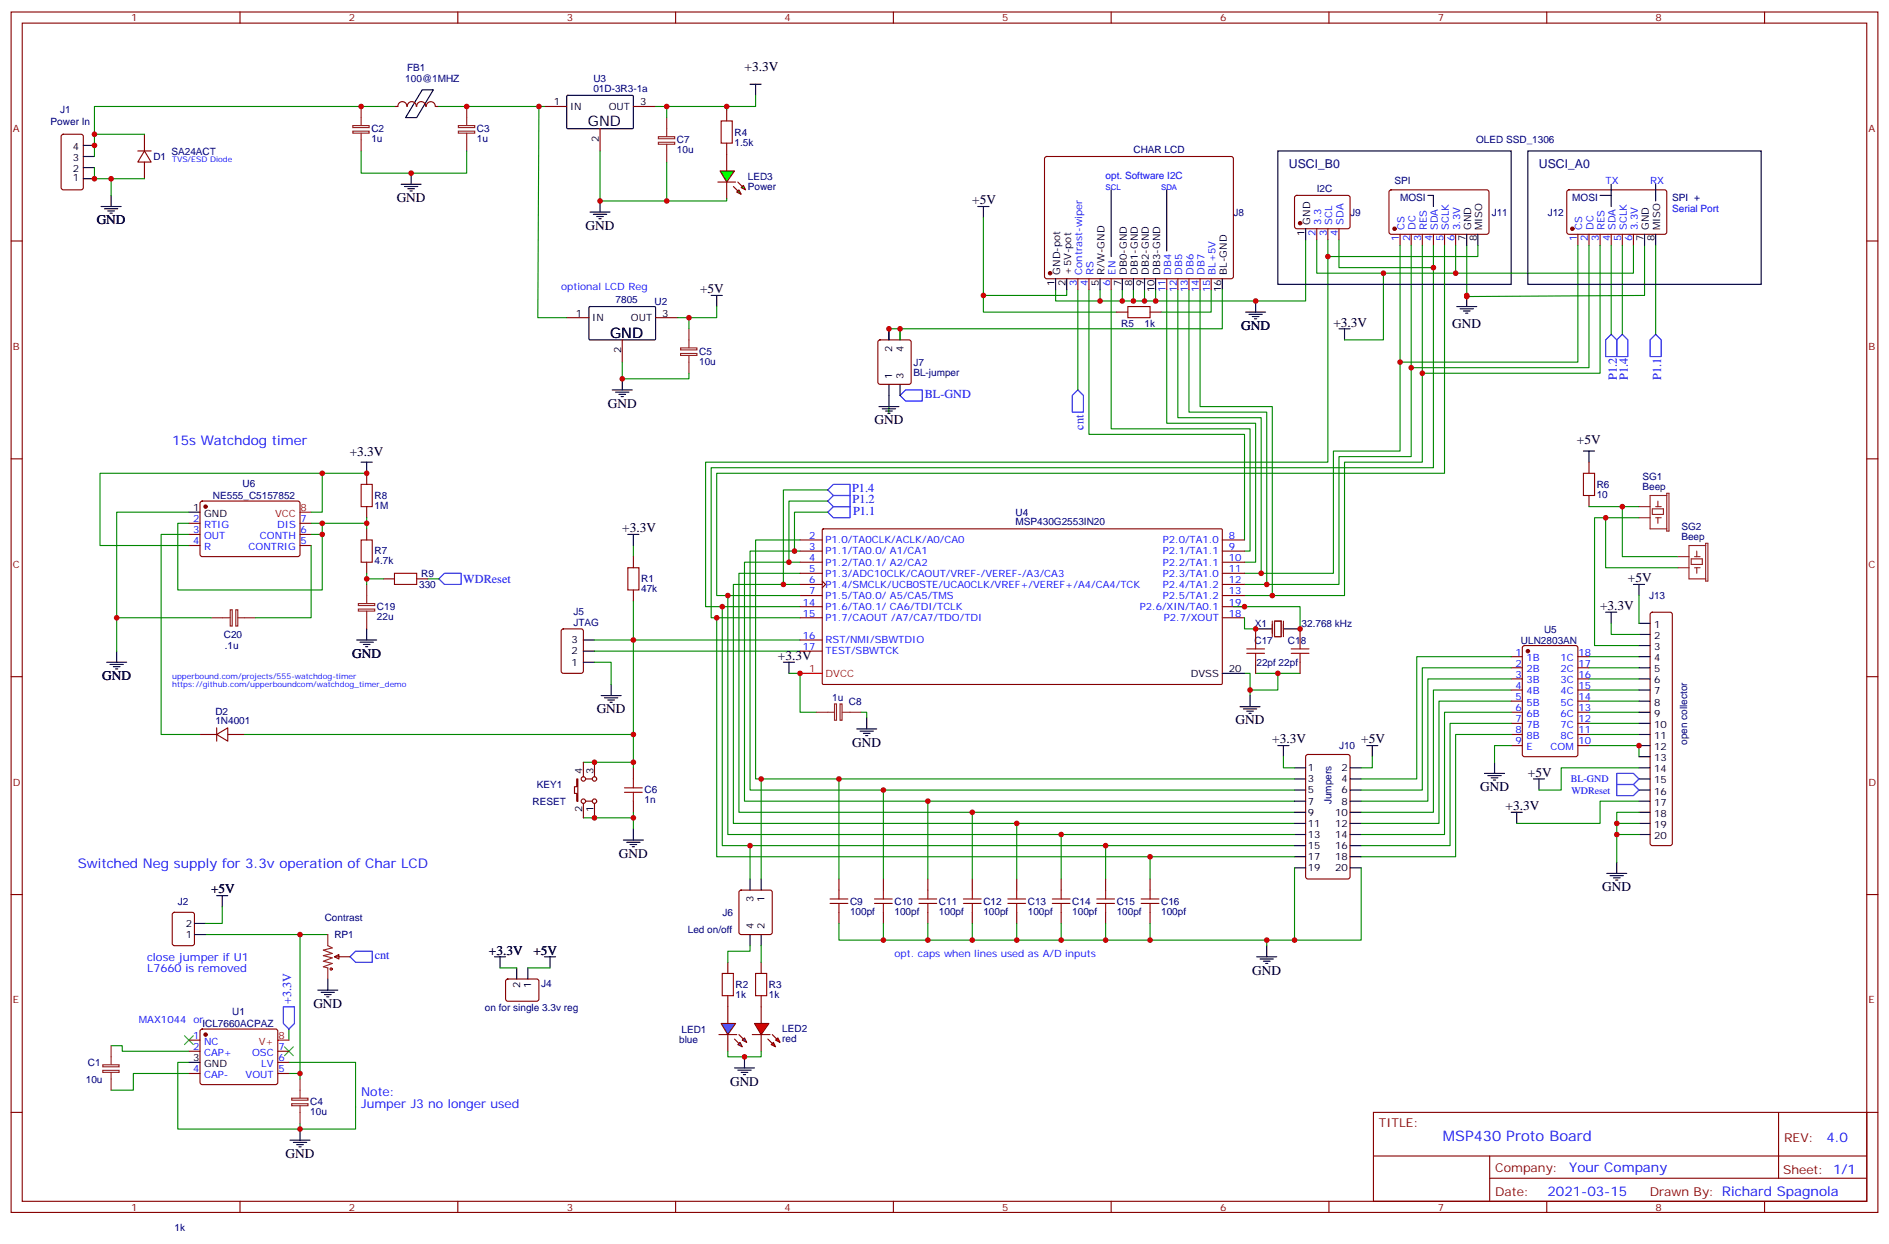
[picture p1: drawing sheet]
<svg xmlns="http://www.w3.org/2000/svg" width="600mm" height="395mm" viewBox="0 0 600 395" stroke-linecap="round" stroke-linejoin="round" font-family="sans-serif">
<g fill="none" stroke="#870000" stroke-width=".35">
<path d="M3.5 3.8h592.7v381h-592.7zM7.1 7.3h585.6v374h-585.6zM76.2 3.8v3.5M145.3 3.8v3.5M214.5 3.8v3.5M283.6 3.8v3.5M352.8 3.8v3.5M421.9 3.8v3.5M491.1 3.8v3.5M560.2 3.8v3.5M331.8 49.9l.5-.2h58.9l.4 .7-.1 37.6-.6 .5-58.9-.1-.4-.6v-37.4zM3.5 76.5h3.6"/>
<path d="M411.2 62.2l.5-.2 16.5 .1 .4 .6v9.5l-.7 .4-16.5-.1-.4-.6v-9.2zM418 72.6v3.5M421.6 72.6v3.5M425.1 72.6v3.5M441.2 60.5l.5-.2h30.6l.4 .7v12.9l-.7 .5-30.6-.1-.4-.6v-12.7zM444.5 74.4v3.5M448 74.4v3.5M451.6 74.4v3.5M455.1 74.4v3.5M458.6 74.4v3.5M462.1 74.4v3.5M592.7 76.5h3.5"/>
<path d="M342.2 88.5v3.5M345.7 88.5v3.5M352.8 88.5v3.5M370.4 88.5v3.5M373.9 88.5v3.5M377.5 88.5v3.5M381 88.5v3.5M384.5 88.5v3.5M3.5 145.6h3.6M504.5 146.7v3.5M504.5 157.3v3.5M592.7 145.6h3.5"/>
<path d="M201.1 176.7v3.5M254 171.4h7.1M254 174.9h7.1M254 178.4h7.1M261.1 168l.3-.1h126.5l.2 .3-.1 48.9-.3 .1h-126.5l-.1-.3zM388.1 171.4h7M388.1 174.9h7M388.1 178.4h7M178.4 199.8l.5-.2h5.6l.7 .4v13l-.5 .7h-5.8l-.7-.4v-13zM201.1 187.3v3.5M254 182h7.1M254 185.5h7.1"/>
<path d="M254 189h7.1M254 192.5h7.1M254 196.1h7.1M261.1 184.4l1 1.1-1 1M388.1 182h7M388.1 185.5h7M388.1 189h7M388.1 192.5h7M388.1 196.1h7M398.6 199.6v3.5M412.7 199.6v3.5M3.5 214.8h3.6"/>
<path d="M254 203.1h7.1M254 206.7h7.1M398.6 210.2v3.5M412.7 210.2v3.5M479.8 208.4h3.5M479.8 211.9h3.5M479.8 215.5h3.5M479.8 219h3.5M483.5 205.1l.5-.2h16.2l.7 .4v34.2l-.4 .6-16.5 .1-.6-.5-.1-34.1zM500.9 208.4h3.6M500.9 211.9h3.6M500.9 215.5h3.6"/>
<path d="M500.9 219h3.6M592.7 214.8h3.5M414.7 239.7l.5-.2h12.7l.7 .4v38.4l-.4 .6-13 .1-.6-.5-.1-38.3zM479.8 222.5h3.5M479.8 226.1h3.5M479.8 229.6h3.5M479.8 233.1h3.5M479.8 236.6h3.5M500.9 222.5h3.6M500.9 226.1h3.6M500.9 229.6h3.6M500.9 233.1h3.6"/>
<path d="M500.9 236.6h3.6M183.1 247.2h.3v7.1h-.3v-2.5h-.7v-2.1h.7zM185.2 241.9v4.6M185.2 255v4.6M185.9 247.2h2.1M185.9 254.3h2.1M188.7 241.9v4.6M188.7 255v4.6M201.1 243.7v3.5M201.1 254.3v3.5M3.5 283.9h3.6M234.8 282.7l.5-.2h9.2l.5 .2 .2 .5v12.7l-.3 .5-.4 .2h-9.2l-.5-.2-.2-.5v-12.7z"/>
<path d="M592.7 283.9h3.5M231.1 305.4v3.6M231.1 316v8.8M241.7 305.4v3.6M241.7 316v3.5M231.1 328.4v5.3M3.5 353.1h3.6M436 353.1h156.7v28.2h-156.7zM564.7 353.1v20.9M592.7 353.1h3.5M436.1 366.9h156.4M472.9 374h119.6"/>
<path d="M472.9 366.9v14.1M76.2 381.3v3.5M145.3 381.3v3.5M214.5 381.3v3.5M283.6 381.3v3.5M352.8 381.3v3.5M421.9 381.3v3.5M491.1 381.3v3.5M560.2 381.3v3.5"/>
<circle cx="185.2" cy="254.3" r=".71"/>
<circle cx="185.2" cy="247.2" r=".71"/>
<circle cx="188.7" cy="254.3" r=".71"/>
<circle cx="188.7" cy="247.2" r=".71"/>
</g>
<g fill="none" stroke="#a10000" stroke-width=".35">
<path d="M502.7 150.2h3.5v7.1h-3.5zM199.3 180.2h3.5v7.1h-3.5zM395.8 206h5.7M395.8 207.4h5.7M398.6 203.1v2.9M398.6 207.4v2.8M409.9 206h5.7M409.9 207.4h5.7M412.7 203.1v2.9M412.7 207.4v2.8M198.3 251.5h5.6M198.3 250h5.6"/>
<path d="M201.1 247.2v2.8M201.1 251.5v2.8M229.3 309h3.5v7h-3.5zM239.9 309h3.5v7h-3.5z"/>
</g>
<g fill="none" stroke="#008700" stroke-width=".35">
<path d="M414.5 76.1v19.4h-79.4v-3.5M418 76.1v10.6h44.1v-8.8M421.6 76.1v70.6h-197.6v45.8h5.3M425.1 76.1v8.8h30M444.5 77.9v65.3h-21.2v38.8h-28.2M448 77.9v67h-22.9v40.6h-30M451.6 77.9v68.8h-24.7v42.3h-31.8M455.1 77.9v70.5h-229.3v47.7h28.2M465.7 77.9v16.2l56.4-.3v-15.9M338.7 92v1.8h-26.5v5.3h42.3M345.7 92v45.9h49.4v33.5M349.2 92v3.5"/>
<path d="M352.8 92v44.1h44.1v38.8h-1.8M356.3 92v3.5M359.8 92v3.5M363.4 92v3.5M366.9 92v3.5M370.4 92v42.3h28.2v44.1h-3.5M373.9 92v40.6h26.5v49.4M377.5 92v38.8h24.7v54.7M381 92v37h22.9v60M439.2 86.7v21.2h-12.3M201.1 173.1v3.6M254 178.4h-17.6v75.9h174.6"/>
<path d="M254 171.4h-14.1v75.8h171.1M254 174.9h-15.9v75.9h172.9M227.5 196.1v75.8h183.5M231.1 189v75.9h179.9M254 192.5h-24.7v75.9h181.7M254 185.5h-21.2v75.8h178.2M254 182h-19.4v75.8h176.4M391.6 192.5h21.1v7.1M395.1 196.1v3.5h3.5M188.7 206.7h65.3M250.5 213.7h3.5v12.4h5.3M254 203.1h-52.9v38.8"/>
<path d="M395.1 213.7h1.8v7.1M398.6 213.7h14.1M405.7 213.7v5.3h-8.8M479.8 208.4h-30v38.8h-17.6M479.8 211.9h-28.2v38.9h-19.4M479.8 215.5h-26.5v38.8h-21.1M479.8 219h-24.7v38.8h-22.9M273.4 226.1h1.8v1.7M479.8 222.5h-23v38.8h-24.6M479.8 226.1h-21.2v38.8h-26.4M479.8 229.6h-19.4v38.8h-28.2M479.8 233.1h-17.7v38.8h-29.9"/>
<path d="M479.8 236.6h-5.3v5.3M185.2 241.9h15.9v1.8M185.2 259.6h15.9v3.5M241.7 247.2v31.8M407.5 240.2v3.5h3.5M238.1 268.4v10.6M238.1 300.1v1.8h-7v3.5M241.7 300.1v5.3"/>
</g>
<g fill="none" stroke="#000" stroke-width=".35">
<path d="M310.4 65.5h3.6M312.2 65.5v3.6M414.5 72.6v3.5M465.7 74.4v3.5M469.2 74.4v3.5M335.1 88.5v3.5M338.7 88.5v3.5M349.2 88.5v3.5M356.3 88.5v3.5M359.8 88.5v3.5M363.4 88.5v3.5M366.9 88.5v3.5"/>
<path d="M388.1 88.5v3.5M395.5 99.1h6.3M396.5 99.8h4.3M398.6 95.5v3.6M462.5 97.3h6.3M463.5 98h4.3M464.6 98.7h2.1M465.3 99.4h.7M465.7 93.8v3.5M397.6 100.5h2.1M398.3 101.2h.7M425.1 104.4h3.5"/>
<path d="M426.9 104.4v3.5M199.3 169.6h3.5M201.1 169.6v3.5M398.6 199.6h5.3M407.5 199.6h5.2M185.2 203.1h3.5M185.2 210.2h3.5M185.2 206.7h3.5M248.7 210.2h3.5M250.5 210.2v3.5M388.1 213.7h7M272 231.4h6.3"/>
<path d="M273 232.1h4.3M274.1 232.8h2.1M274.8 233.5h.7M275.2 227.8v3.6M393.7 224.3h6.3M394.8 225h4.2M395.8 225.7h2.1M396.5 226.4h.7M396.9 220.8v3.5M405.7 236.6h3.5M407.5 236.6v3.6M433.9 236.6h3.5"/>
<path d="M435.7 236.6v3.6M411 243.7h3.5M411 247.2h3.5M411 250.8h3.5M411 254.3h3.5M411 257.8h3.5M428.6 243.7h3.6M428.6 247.2h3.6M428.6 250.8h3.6M428.6 254.3h3.6M428.6 257.8h3.6M471.3 245.5h6.4"/>
<path d="M472.4 246.2h4.2M473.4 246.9h2.1M474.1 247.6h.7M474.5 241.9v3.6M197.9 266.6h6.4M199 267.3h4.2M200 268h2.1M200.7 268.7h.7M201.1 263.1v3.5M238.1 279v3.5M241.7 279v3.5M411 261.3h3.5"/>
<path d="M411 264.9h3.5M411 268.4h3.5M411 271.9h3.5M411 275.4h3.5M428.6 261.3h3.6M428.6 264.9h3.6M428.6 268.4h3.6M428.6 271.9h3.6M428.6 275.4h3.6M510.1 277.2h6.4M511.2 277.9h4.2M512.2 278.6h2.1"/>
<path d="M512.9 279.3h.7M513.3 273.7v3.5M238.1 296.6v3.5M241.7 296.6v3.5M399 303.7h6.3M400 304.4h4.3M401.1 305.1h2.1M401.8 305.8h.7M402.2 300.1v3.6"/>
</g>
<g fill="#870000" stroke="#870000" stroke-width=".35">
<circle cx="333.4" cy="86.7" r=".53"/>
<circle cx="442.7" cy="72.6" r=".53"/>
<circle cx="485.1" cy="206.7" r=".53"/>
<circle cx="412.7" cy="70.8" r=".53"/>
</g>
<path d="M254 213.7h7.1" fill="none" stroke="#f00" stroke-width=".35"/>
<path d="M403.9 197.1v5M404.6 197.1h2.2v5h-2.2zM407.5 197.1v5" fill="none" stroke="#871200" stroke-width=".35"/>
<g fill="#09f" stroke="#870000" stroke-width=".35">
<path d="M234.2 331.5l.7-.7 .8 1.4z"/>
<path d="M235.7 330.1l.7-.7 .7 1.4z"/>
</g>
<g fill="#870000" stroke="#870000" stroke-width=".35">
<path d="M233.2 329.8l1.4 1.4z"/>
<path d="M234.6 328.4l1.4 1.4z"/>
</g>
<path d="M228.2 328.4h5.7z" fill="#f00" stroke="#870000" stroke-width=".35"/>
<path d="M229 324.8h4.5l-2.4 3.6z" fill="#09f" stroke="#870000" stroke-width=".35"/>
<g fill="#f00" stroke="#870000" stroke-width=".35">
<path d="M239.5 324.8h4.6l-2.4 3.6z"/>
<path d="M238.8 328.4h5.7z"/>
</g>
<g fill="#870000" stroke="#870000" stroke-width=".35">
<path d="M245.2 328.4l1.4 1.4z"/>
<path d="M243.8 329.8l1.4 1.4z"/>
</g>
<g fill="#f00" stroke="#870000" stroke-width=".35">
<path d="M246.2 330.1l.7-.7 .7 1.4z"/>
<path d="M244.8 331.5l.7-.7 .7 1.4z"/>
</g>
<g fill="none" stroke="#870000" stroke-width=".35">
<path d="M125.2 33.8h1.1M126.3 33.8a1.41 1.41 0 0 1 1.4-1.5 1.41 1.41 0 0 1 1.4 1.5M129.3 33.8a1.41 1.41 0 0 1 1.4-1.5 1.41 1.41 0 0 1 1.4 1.5M132.3 33.8a1.41 1.41 0 0 1 1.4-1.5 1.41 1.41 0 0 1 1.4 1.5M135.4 33.8a1.41 1.41 0 0 1 1.4-1.5 1.41 1.41 0 0 1 1.4 1.5M138.3 33.8h1M19.6 42.8l.5-.2h5.7l.6 .4 .1 16.5-.5 .7-5.9 .1-.6-.5-.1-16.5zM43.7 47.9h4.3M45.9 47.9l2.1 3.5h-4.3zM45.9 42.6v5.3M45.9 51.4v5.3M230.7 49v5.3"/>
<path d="M230.7 57.8v5.3M497.7 60.5l.4-.2h30.6l.5 .7-.1 12.9-.6 .5-30.7-.1-.4-.6v-12.7zM500.9 74.4v3.5M504.5 74.4v3.5M508 74.4v3.5M511.5 74.4v3.5M515.1 74.4v3.5M518.6 74.4v3.5M354.5 99.1h3.6M365.1 99.1h3.6M278.9 108.1l.5-.2h9.2l.5 .2 .2 .5v12.7l-.3 .5-.4 .2h-9.2l-.5-.2-.2-.5v-12.7zM524.1 194.5l.5-.2h5.6l.5 .2 .2 .5v72.7l-.2 .5-.5 .2h-5.6l-.5-.2-.2-.5v-72.7z"/>
<path d="M266.3 279v3.5M280.5 279v3.5M294.6 279v3.5M308.7 279v3.5M322.8 279v3.5M336.9 279v3.5M351 279v3.5M365.1 279v3.5M54.9 289.8l.5-.2h5.6l.7 .4v9.4l-.4 .7h-5.9l-.7-.4v-9.4zM266.3 289.6v3.5M280.5 289.6v3.5M294.6 289.6v3.5"/>
<path d="M308.7 289.6v3.5M322.8 289.6v3.5M336.9 289.6v3.5M351 289.6v3.5M365.1 289.6v3.5M106.2 303.7l1.4-.7v1.4zM106.2 303.7h4.9M160.7 310.9l.5-.2 9.5 .1 .4 .6-.1 6-.6 .4-9.5-.1-.4-.6v-5.7zM241.7 319.5v5.3M60 330.1h3.5M60 333.7h3.5M63.7 326.8l.5-.2h23.3l.5 .2 .2 .5-.1 16.5-.6 .4h-23.6l-.4-.7v-16.2z"/>
<path d="M88.2 333.7h3.5M88.2 337.2h3.5M241.7 328.4v5.3M60 340.7h3.5M88.2 340.7h3.5"/>
</g>
<g fill="none" stroke="#000" stroke-width=".35">
<path d="M134.1 28.5h3.5l-5.3 8.8h-3.5zM238.1 26.7h3.6M239.9 26.7v3.6M26.5 56.7h3.5M26.5 53.2h3.5M26.5 49.7h3.5M26.5 46.1h3.5M127.4 58.5h6.3M128.4 59.2h4.2M129.5 59.9h2.1M130.5 55v3.5M405.7 47.9h74.1v42.3h-74.1z"/>
<path d="M485.1 47.9h74.1v42.3h-74.1zM511.5 58.5v3.5M525.6 58.5v5.3M32.1 65.5h6.4M33.2 66.3h4.2M34.2 67h2.1M34.9 67.7h.7M35.3 62v3.5M130.2 60.6h.7M187.3 67.3h6.4M188.4 68h4.2M189.4 68.7h2.2"/>
<path d="M190.1 69.4h.8M190.5 63.8v3.5M352.8 60.3v21.1M370.4 60.3v19.4M453.3 62h1.8v3.5M508 62h3.5v3.5M522.1 74.4v3.5M525.6 74.4v3.5M225.8 93.8h3.5M227.5 93.8v3.5M282.2 104.4v3.5M285.8 104.4v3.5"/>
<path d="M279 129h6.4M280.1 129.8h4.2M281.2 130.5h2.1M281.9 131.2h.7M282.2 122v7M285.8 122v3.5M502.7 143.2h3.5M504.5 143.2v3.5M509.8 194.3h3.5M511.5 194.3v3.5M518.6 185.5h3.5M520.3 185.5v3.5"/>
<path d="M520.3 197.8h3.6M194 217.2v3.6M520.3 201.4h3.6M520.3 204.9h3.6M520.3 208.4h3.6M520.3 211.9h3.6M520.3 215.5h3.6M520.3 219h3.6M190.9 220.8h6.3M191.9 221.5h4.2M193 222.2h2.1M193.7 222.9h.7"/>
<path d="M520.3 222.5h3.6M520.3 226.1h3.6M520.3 229.6h3.6M520.3 233.1h3.6M520.3 236.6h3.6M479.8 257.8h3.5M481.5 257.8v3.5M486.8 247.2h3.6M488.6 247.2v3.6M520.3 240.2h3.6M520.3 243.7h3.6M520.3 247.2h3.6"/>
<path d="M520.3 250.8h3.6M520.3 254.3h3.6M520.3 257.8h3.6M520.3 261.3h3.6M520.3 264.9h3.6M61.7 296.6h3.6M61.7 293.1h3.6M68.8 284.3h3.5M70.6 284.3v3.5M100.9 314.3h6.3M102 315h4.2M103 315.7h2.1"/>
<path d="M103.7 316.4h.7M104.1 310.7v3.6M157 303.7h3.5M158.7 303.7v3.5M164 307.2v3.5M167.6 307.2v3.5M172.9 303.7h3.5M174.6 303.7v3.5M60 337.2h3.5M233.2 338.9h6.3M234.2 339.7h4.3M236.4 335.4v3.5"/>
<path d="M95.2 358.4v3.5M235.3 340.4h2.1M236 341.1h.7M92.1 361.9h6.3M93.1 362.6h4.3M94.2 363.3h2.1M94.9 364h.7"/>
</g>
<g fill="none" stroke="#008700" stroke-width=".35">
<path d="M312.2 69.1v24.7M458.6 77.9v72.3h-231.1v38.8h26.5M469.2 77.9v3.5h-47.6M500.9 77.9v37h-56.4M504.5 77.9v38.8h-56.5M508 77.9v40.6h-56.4M511.5 77.9v28.2M515.1 77.9v28.2M518.6 77.9v8.8h-56.5M525.6 77.9v28.2M342.2 92v31.8M384.5 92v7.1h-15.8"/>
<path d="M388.1 92v12.4h-105.9v3.5M465.7 93.8v.3M285.8 104.4v3.5M282.2 129v1.8M262.8 159h-12.3v19.4M262.8 155.5h-14.1v30M262.8 162.6h-10.6v12.3M504.5 160.8h15.8M509.8 164.3v15.9h22.9M515.1 160.8v15.9h17.6M520.3 164.3h-14.1v40.6h14.1M201.1 190.8v12.3h-12.4"/>
<path d="M511.5 197.8v3.6h8.8M520.3 189v8.8M188.7 210.2h5.3v7M504.5 208.4h15.8M504.5 211.9h15.8M504.5 215.5h15.8M504.5 219h15.8M504.5 236.6h15.8v3.6M504.5 222.5h15.8M504.5 226.1h15.8M504.5 229.6h15.8M504.5 233.1h15.8"/>
<path d="M201.1 257.8v1.8M266.3 247.2v31.8M280.5 250.8v28.2M294.6 254.3v24.7M308.7 257.8v21.2M435.7 240.2v3.5h-3.5M520.3 243.7h-24.6v7.1h-7.1M520.3 254.3h-12.3v7h-26.5M520.3 257.8h-7v15.9M322.8 261.3v17.7M336.9 264.9v14.1M351 268.4v10.6"/>
<path d="M365.1 271.9v7.1M411 275.4v23M432.2 275.4v23h-30M513.3 261.3h7M513.3 264.9h7M65.3 296.6h29.9M70.6 287.8v5.3h-5.3M104.1 296.6h-8.9v44.1M266.3 293.1v5.3h135.9v1.7M280.5 293.1v5.3M294.6 293.1v5.3M308.7 293.1v5.3"/>
<path d="M322.8 293.1v5.3M336.9 293.1v5.3M351 293.1v5.3M365.1 293.1v5.3M158.7 307.2h5.3M167.6 307.2h7M35.3 331.9h3.5v1.8h21.2M60 337.2h-3.6v21.2h56.5v-21.2h-21.2M91.7 326.6v3.5M231.1 333.7v1.7h10.6v-1.7M60 340.7h-17.7v5.3h-7M91.7 340.7h3.5v1.8"/>
<path d="M95.2 356.6v1.8"/>
</g>
<g fill="#870000" stroke="#870000" stroke-width=".35">
<circle cx="499.2" cy="72.6" r=".53"/>
<circle cx="65.3" cy="328.4" r=".53"/>
</g>
<path d="M511.5 106.1l1.8 1.8v5.3h-3.5v-5.3zM515.1 106.1l1.7 1.8v5.3h-3.5v-5.3zM525.6 106.1l1.8 1.8v5.3h-3.5v-5.3zM285.8 125.5l1.7-1.7h5.3v3.5h-5.3zM342.2 123.8l1.8 1.7v5.3h-3.6v-5.3zM262.8 159l1.8-1.7h5.3v3.5h-5.3zM262.8 155.5l1.8-1.8h5.3v3.6h-5.3zM262.8 162.6l1.8-1.8h5.3v3.5h-5.3zM513.3 245.5h5.3l1.7 1.7-1.7 1.8h-5.3zM90 319.5h3.5v5.3l-1.8 1.8-1.7-1.8zM111.1 303.7l1.8-1.8h5.3v3.5h-5.3z" fill="none" stroke="#00f" stroke-width=".35"/>
<g fill="none" stroke="#8c2424" stroke-width=".35">
<path d="M112 39.9h5.2v.6h-5.2zM114.7 33.8v6M145.5 39.9h5.2v.6h-5.2zM148.2 33.8v6M211.7 37.3v6M112 41.6h5.2v.7h-5.2zM114.7 42.3v5.6M145.5 41.6h5.2v.7h-5.2zM148.2 42.3v5.6M209 43.4h5.2v.6h-5.2zM209 45.2h5.2v.6h-5.2zM211.7 45.8v5.6"/>
<path d="M216.1 110.4h5.2v.7h-5.2zM216.1 112.2h5.2v.6h-5.2zM218.7 104.4v5.9M218.7 112.8v5.7M526.3 159v1.8M529.2 157.3h-5.3v10.6h5.3M529.2 156.6h.7v12h-.7zM520.3 160.8h3.6M520.3 164.3h3.6M524.6 161.5h3.5v1.8h-3.5zM525.6 160.8h1.8M525.6 164.3h1.8"/>
<path d="M526.3 164.3v1.8M532.7 176.7h3.5M536.9 177.4h3.6v1.7h-3.6zM538 176.7h1.8M538.7 174.9v1.8M541.5 173.1h-5.3v10.6h5.3M541.5 172.4h.7v12h-.7zM532.7 180.2h3.5M538 180.2h1.8M538.7 180.2v1.8M259.3 226.1h5.6M264.9 223.4h.7v5.2h-.7z"/>
<path d="M266.7 223.4h.6v5.2h-.6zM267.4 226.1h6M104.1 296.6v3.5l1.4 .7-2.8 .8 2.8 1-2.8 .7 2.8 .7-2.8 1.1 2.8 .7-2.8 1 1.4 .4v3.5M32.6 338h5.2v.6h-5.2zM32.6 339.7h5.2v.7h-5.2zM35.3 331.9v6M35.3 340.4v5.6M92.6 348.5h5.2v.7h-5.2zM92.6 350.3h5.2v.6h-5.2zM95.2 342.5v6M95.2 350.9v5.7"/>
</g>
<path d="M58.6 328.7l2.8 2.8M61.4 328.7l-2.8 2.8M90.3 332.2l2.8 2.9M93.1 332.2l-2.8 2.9" fill="none" stroke="#3c3" stroke-width=".35"/>
<path d="M88.2 330.1h3.5" fill="none" stroke="#f00" stroke-width=".35"/>
<g fill="none" stroke="#a10000" stroke-width=".35">
<path d="M358.1 97.3h7v3.5h-7zM263.5 286.7h5.7M263.5 285.3h5.7M266.3 282.5v2.8M266.3 286.7v2.9M277.6 286.7h5.7M277.6 285.3h5.7M280.5 282.5v2.8M280.5 286.7v2.9M291.7 286.7h5.7M291.7 285.3h5.7M294.6 282.5v2.8"/>
<path d="M294.6 286.7v2.9M305.9 286.7h5.6M305.9 285.3h5.6M308.7 282.5v2.8M308.7 286.7v2.9M320 286.7h5.6M320 285.3h5.6M322.8 282.5v2.8M322.8 286.7v2.9M334.1 286.7h5.6M334.1 285.3h5.6M336.9 282.5v2.8"/>
<path d="M336.9 286.7v2.9M348.2 286.7h5.6M348.2 285.3h5.6M351 282.5v2.8M351 286.7v2.9M362.3 286.7h5.6M362.3 285.3h5.6M365.1 282.5v2.8M365.1 286.7v2.9"/>
<circle cx="105.1" cy="307.6" r=".35"/>
</g>
<g fill="#0f0" stroke="#870000" stroke-width=".35">
<path d="M233.9 61l.7-.7 .7 1.4z"/>
<path d="M235.3 59.5l.7-.7 .7 1.5z"/>
</g>
<g fill="#870000" stroke="#870000" stroke-width=".35">
<path d="M232.8 59.2l1.4 1.4z"/>
<path d="M234.2 57.8l1.5 1.4z"/>
</g>
<path d="M227.9 57.8h5.6z" fill="#f00" stroke="#870000" stroke-width=".35"/>
<path d="M228.6 54.3h4.6l-2.5 3.5z" fill="#0f0" stroke="#870000" stroke-width=".35"/>
<path d="M229 38.4h3.5v7h-3.5zM114.7 153.7h3.5v7.1h-3.5zM114.7 171.4h3.5v7h-3.5zM125.2 182h7.1v3.5h-7.1z" fill="none" stroke="#a10000" stroke-width=".35"/>
<g fill="none" stroke="#870000" stroke-width=".35">
<path d="M172.9 33.8h7M201.1 33.8h7M230.7 34.9v3.5M190.5 40.9v7M230.7 45.4v3.6M179.9 100.8h7.1M197.6 107.9v7M208.1 100.8h7.1M63.7 159.2l.5-.2 30.6 .1 .4 .6v16.5l-.7 .5-30.6-.1-.4-.6v-16.3zM116.4 150.2v3.5M60 166.1h3.5M60 169.6h3.5"/>
<path d="M60 173.1h3.5M95.2 166.1h3.6M95.2 169.6h3.6M95.2 173.1h3.6M116.4 160.8v3.5M116.4 167.9v3.5M116.4 178.4v3.6M121.7 183.7h3.5M132.3 183.7h3.5M63.5 233.1h5.3M68.8 233.1l3.5-2.1v4.2zM68.8 231v4.2"/>
<path d="M72.3 233.1h5.3"/>
</g>
<g fill="none" stroke="#000" stroke-width=".35">
<path d="M180 30.4l.3-.1h20.6l.2 .3-.1 10.1-.3 .2-20.6-.1-.2-.3zM187 97.5l.3-.2h20.7l.1 .3v10.1l-.3 .2-20.7-.1-.1-.3zM194.4 123.8h6.3M195.4 124.5h4.3M196.5 125.2h2.1M197.2 125.9h.7M197.6 120.2v3.6M114.7 146.7h3.5M116.4 146.7v3.5M60 162.6h3.5M116.4 199.6v3.5M33.9 210.2h6.3"/>
<path d="M34.9 210.9h4.3M36 211.6h2.1M36.7 212.3h.7M37 206.7v3.5M113.2 203.1h6.4M114.3 203.8h4.2M115.4 204.5h2.1M116.1 205.2h.7"/>
</g>
<g fill="none" stroke="#008700" stroke-width=".35">
<path d="M125.2 33.8h-95.2v8.8M139.3 33.8h33.6M171.1 33.8l-.4 67h9.2M208.1 33.8h3.6v3.5M211.7 33.8h19v1.1M239.9 30.3v3.5h-9.2M30 53.2v3.5h15.9M35.3 56.7v5.3M45.9 42.6h-15.9v7.1M114.7 47.9v7.1h33.5v-7.1M190.5 47.9v15.9h40.2v-.7M211.7 51.4v12.4"/>
<path d="M227.5 97.3v3.5h-8.8M197.6 114.9v5.3h21.1v-1.7M215.2 100.8h3.5v3.6M102.3 150.2h-70.6v22.9h28.3M116.4 150.2h-14.1v12.4h-3.5M60 166.1h-3.6v21.2h45.9v-17.7h-3.5M60 169.6h-8.8v63.5h12.3M60 162.6h-23v44.1M98.8 173.1v23h-17.7M98.8 166.1h17.6M102.3 166.1v3.5M116.4 164.3v3.6"/>
<path d="M37 196.1h30M116.4 182v3.5M116.4 183.7h5.3M135.8 183.7h3.5M77.6 233.1h123.5"/>
</g>
<path d="M95.2 162.6h3.6" fill="none" stroke="#f00" stroke-width=".35"/>
<circle cx="65.3" cy="160.8" r=".53" fill="#870000" stroke="#870000" stroke-width=".35"/>
<path d="M67 196.1h6M73.1 193.5h.6v5.2h-.6zM74.9 193.5h.6v5.2h-.6zM75.5 196.1h5.6M113.8 191.6h5.2v.6h-5.2zM113.8 193.3h5.2v.7h-5.2zM116.4 185.5v6M116.4 194v5.6" fill="none" stroke="#8c2424" stroke-width=".35"/>
<path d="M139.3 183.7l1.8-1.7h5.3v3.5h-5.3zM513.3 249h5.3l1.7 1.8-1.7 1.7h-5.3z" fill="none" stroke="#00f" stroke-width=".35"/>
<g fill="#c00">
<circle cx="188.7" cy="241.9" r=".88"/>
<circle cx="188.7" cy="259.6" r=".88"/>
<circle cx="405.7" cy="213.7" r=".88"/>
<circle cx="398.6" cy="199.6" r=".88"/>
<circle cx="412.8" cy="199.6" r=".88"/>
<circle cx="396.9" cy="219" r=".88"/>
<circle cx="241.7" cy="247.2" r=".88"/>
<circle cx="238.1" cy="268.4" r=".88"/>
<circle cx="398.6" cy="95.5" r=".88"/>
<circle cx="349.3" cy="95.5" r=".88"/>
<circle cx="356.3" cy="95.5" r=".88"/>
<circle cx="359.8" cy="95.5" r=".88"/>
<circle cx="363.4" cy="95.5" r=".88"/>
<circle cx="366.9" cy="95.5" r=".88"/>
<circle cx="227.5" cy="196.1" r=".88"/>
<circle cx="231.1" cy="189" r=".88"/>
<circle cx="403.9" cy="189" r=".88"/>
<circle cx="400.4" cy="182" r=".88"/>
<circle cx="402.2" cy="185.5" r=".88"/>
<circle cx="229.3" cy="192.5" r=".88"/>
<circle cx="455.1" cy="84.9" r=".88"/>
<circle cx="421.6" cy="81.4" r=".88"/>
<circle cx="462.1" cy="86.7" r=".88"/>
<circle cx="444.5" cy="114.9" r=".88"/>
<circle cx="448" cy="116.7" r=".88"/>
<circle cx="451.6" cy="118.5" r=".88"/>
<circle cx="252.2" cy="174.9" r=".88"/>
<circle cx="250.5" cy="178.4" r=".88"/>
<circle cx="248.7" cy="185.5" r=".88"/>
<circle cx="439.2" cy="86.7" r=".88"/>
<circle cx="465.7" cy="93.8" r=".88"/>
<circle cx="509.8" cy="164.3" r=".88"/>
<circle cx="515.1" cy="160.8" r=".88"/>
<circle cx="95.3" cy="358.4" r=".88"/>
<circle cx="95.3" cy="296.6" r=".88"/>
<circle cx="95.3" cy="340.7" r=".88"/>
<circle cx="465.7" cy="94.1" r=".88"/>
<circle cx="312.2" cy="93.8" r=".88"/>
<circle cx="201.1" cy="241.9" r=".88"/>
<circle cx="201.1" cy="203.1" r=".88"/>
<circle cx="201.1" cy="259.6" r=".88"/>
<circle cx="236.4" cy="335.4" r=".88"/>
<circle cx="402.2" cy="298.4" r=".88"/>
<circle cx="411" cy="298.4" r=".88"/>
<circle cx="365.1" cy="298.4" r=".88"/>
<circle cx="351" cy="298.4" r=".88"/>
<circle cx="336.9" cy="298.4" r=".88"/>
<circle cx="322.8" cy="298.4" r=".88"/>
<circle cx="308.7" cy="298.4" r=".88"/>
<circle cx="294.6" cy="298.4" r=".88"/>
<circle cx="280.5" cy="298.4" r=".88"/>
<circle cx="266.3" cy="247.2" r=".88"/>
<circle cx="280.5" cy="250.8" r=".88"/>
<circle cx="294.6" cy="254.3" r=".88"/>
<circle cx="308.7" cy="257.8" r=".88"/>
<circle cx="322.8" cy="261.3" r=".88"/>
<circle cx="336.9" cy="264.9" r=".88"/>
<circle cx="351" cy="268.4" r=".88"/>
<circle cx="365.1" cy="271.9" r=".88"/>
<circle cx="285.8" cy="104.4" r=".88"/>
<circle cx="520.3" cy="236.6" r=".88"/>
<circle cx="513.3" cy="261.3" r=".88"/>
<circle cx="513.3" cy="264.9" r=".88"/>
<circle cx="395.1" cy="192.5" r=".88"/>
<circle cx="254" cy="213.7" r=".88"/>
<circle cx="282.2" cy="104.4" r=".88"/>
<circle cx="35.3" cy="56.7" r=".88"/>
<circle cx="30" cy="56.7" r=".88"/>
<circle cx="130.5" cy="55" r=".88"/>
<circle cx="197.6" cy="120.2" r=".88"/>
<circle cx="218.7" cy="100.8" r=".88"/>
<circle cx="190.5" cy="63.8" r=".88"/>
<circle cx="211.7" cy="63.8" r=".88"/>
<circle cx="211.7" cy="33.8" r=".88"/>
<circle cx="230.7" cy="33.8" r=".88"/>
<circle cx="114.7" cy="33.8" r=".88"/>
<circle cx="30" cy="42.6" r=".88"/>
<circle cx="116.4" cy="166.1" r=".88"/>
<circle cx="201.1" cy="233.1" r=".88"/>
<circle cx="116.4" cy="183.7" r=".88"/>
<circle cx="116.4" cy="150.2" r=".88"/>
<circle cx="102.3" cy="150.2" r=".88"/>
<circle cx="37" cy="196.1" r=".88"/>
<circle cx="148.2" cy="33.8" r=".88"/>
<circle cx="171.1" cy="33.8" r=".88"/>
<circle cx="30" cy="46.1" r=".88"/>
<circle cx="102.3" cy="169.6" r=".88"/>
<circle cx="102.3" cy="166.1" r=".88"/>
</g>
<g font-size="4.6">
<text x="186.6" y="40.1">GND</text>
<text x="193.7" y="107.2">GND</text>
</g>
<text font-size="4.6" fill="#00f" x="458.1" y="362.1">MSP430 Proto Board</text>
<g font-size="4.2">
<text x="236.4" y="22.5">+3.3V</text>
<text x="125.9" y="64.1">GND</text>
<text x="308.7" y="64.8">+5V</text>
<text x="30.7" y="71.2">GND</text>
<text x="185.9" y="73">GND</text>
<text x="222.2" y="93.1">+5V</text>
<text x="394.1" y="104.7">GND</text>
<text x="423.3" y="103.6">+3.3V</text>
<text x="461.1" y="104">GND</text>
<text x="193" y="129.4">GND</text>
<text x="277.6" y="134.7">GND</text>
<text x="500.6" y="141">+5V</text>
<text x="111" y="144.6">+3.3V</text>
<text x="197.6" y="168.9">+3.3V</text>
<text x="516.8" y="184.8">+5V</text>
<text x="508" y="193.6">+3.3V</text>
<text x="111.8" y="208.8">GND</text>
<text x="246.9" y="209.5">+3.3V</text>
<text x="32.5" y="215.8">GND</text>
<text x="189.4" y="226.4">GND</text>
<text x="392.3" y="229.9">GND</text>
<text x="270.6" y="237">GND</text>
<text x="403.9" y="235.9">+3.3V</text>
<text x="432.2" y="235.9">+5V</text>
<text x="469.9" y="251.1">GND</text>
<text x="485.1" y="246.5">+5V</text>
<text x="478" y="257.1">+3.3V</text>
<text x="196.5" y="272.3">GND</text>
<text x="67" y="283.6">+5V</text>
<text x="508.7" y="282.9">GND</text>
<text x="155.2" y="303">+3.3V</text>
<text x="169.3" y="303">+5V</text>
<text x="397.6" y="309.3">GND</text>
<text x="99.5" y="319.9">GND</text>
<text x="231.8" y="344.6">GND</text>
<text x="90.7" y="367.5">GND</text>
</g>
<g font-size="4.2" fill="#00f">
<text x="54.7" y="141.4">15s Watchdog timer</text>
<text x="24.7" y="275.4">Switched Neg supply for 3.3v operation of Char LCD</text>
<text x="579.8" y="362.3">4.0</text>
<text x="498.2" y="371.9">Your Company</text>
<text x="491.3" y="379.7">2021-03-15</text>
</g>
<g font-size="3.9" fill="#000080">
<text x="409.2" y="53.2">USCI_B0</text>
<text x="488.6" y="53.2">USCI_A0</text>
</g>
<g font-size="3.9" fill="#00f">
<text x="513.3" y="120.7" transform="rotate(-90 513.3 120.7)">P1.2</text>
<text x="516.8" y="120.5" transform="rotate(-90 516.8 120.5)">P1.4</text>
<text x="527.4" y="120.7" transform="rotate(-90 527.4 120.7)">P1.1</text>
<text x="293.6" y="126.3">BL-GND</text>
<text x="344" y="136.4" transform="rotate(-90 344 136.4)">cnt</text>
<text x="270.5" y="156.3">P1.4</text>
<text x="270.7" y="159.8">P1.2</text>
<text x="270.8" y="163.3">P1.1</text>
<text x="147.1" y="185">WDReset</text>
<text x="119" y="304.4">cnt</text>
<text x="92.5" y="318.8" transform="rotate(-90 92.5 318.8)">+3.3V</text>
<text x="114.7" y="347.8">Note:</text>
<text x="114.7" y="351.6">Jumper J3 no longer used</text>
</g>
<g font-size="3.9" fill="#800">
<text x="437.8" y="357.6">TITLE:</text>
<text x="566.4" y="362.3">REV:</text>
<text x="474.7" y="371.8">Company:</text>
<text x="566.1" y="372.5">Sheet: 1/1</text>
<text x="474.7" y="379.5">Date:</text>
<text x="523.7" y="379.6">Drawn By: Richard Spagnola</text>
</g>
<g font-size="3.5" fill="#00f">
<text x="46.7" y="305.1">close jumper if U1</text>
<text x="46.7" y="308.6">L7660 is removed</text>
</g>
<g font-size="3.2" fill="#800">
<text x="41.6" y="6.8">1</text>
<text x="110.8" y="6.8">2</text>
<text x="179.9" y="6.8">3</text>
<text x="249.1" y="6.8">4</text>
<text x="318.2" y="6.8">5</text>
<text x="387.3" y="6.8">6</text>
<text x="456.5" y="6.8">7</text>
<text x="525.6" y="6.8">8</text>
<text x="4.1" y="41.9">A</text>
<text x="593.2" y="41.9">A</text>
<text x="4.1" y="111.1">B</text>
<text x="593.2" y="111.1">B</text>
<text x="4.1" y="180.2">C</text>
<text x="593.2" y="180.2">C</text>
<text x="4.1" y="249.3">D</text>
<text x="593.2" y="249.3">D</text>
<text x="4.1" y="318.5">E</text>
<text x="593.2" y="318.5">E</text>
<text x="41.6" y="384.3">1</text>
<text x="110.8" y="384.3">2</text>
<text x="179.9" y="384.3">3</text>
<text x="249.1" y="384.3">4</text>
<text x="318.2" y="384.3">5</text>
<text x="387.3" y="384.3">6</text>
<text x="456.5" y="384.3">7</text>
<text x="525.6" y="384.3">8</text>
</g>
<g font-size="3.2" fill="#000080">
<text x="129.3" y="22.6">FB1</text>
<text x="128.7" y="26.2">100@1MHZ</text>
<text x="188.4" y="29.2">01D-3R3-1a</text>
<text x="188.4" y="26">U3</text>
<text x="19.1" y="36">J1</text>
<text x="16.1" y="39.5">Power In</text>
<text x="117.9" y="42">C2</text>
<text x="151.4" y="42">C3</text>
<text x="117.9" y="45.2">1u</text>
<text x="151.4" y="45.2">1u</text>
<text x="214.9" y="45.5">C7</text>
<text x="233.2" y="46.3">1.5k</text>
<text x="233.2" y="43">R4</text>
<text x="468.6" y="45.4">OLED SSD_1306</text>
<text x="48.7" y="50.8">D1</text>
<text x="54.4" y="49.2">SA24ACT</text>
<text x="214.9" y="48.7">10u</text>
<text x="359.9" y="48.6">CHAR LCD</text>
<text x="237.4" y="57.2">LED3</text>
<text x="442.7" y="58.5">SPI</text>
<text x="237.4" y="60.4">Power</text>
<text x="418.1" y="61">I2C</text>
<text x="444.5" y="63.8">MOSI</text>
<text x="499.2" y="63.8">MOSI</text>
<text x="530.9" y="63.8">SPI +</text>
<text x="391.6" y="68.4">J8</text>
<text x="428.6" y="68.5">J9</text>
<text x="473.6" y="68.4">J11</text>
<text x="491.4" y="68.4">J12</text>
<text x="195.4" y="96.2">7805</text>
<text x="207.8" y="96.7">U2</text>
<text x="356" y="103.7">R5</text>
<text x="363.4" y="103.7">1k</text>
<text x="222" y="112.6">C5</text>
<text x="222" y="115.7">10u</text>
<text x="290" y="119.3">BL-jumper</text>
<text x="290" y="116.1">J7</text>
<text x="77" y="154.5">U6</text>
<text x="506.9" y="154.8">R6</text>
<text x="521.5" y="155.5">Beep</text>
<text x="521.5" y="152.3">SG1</text>
<text x="67.6" y="158.4">NE555_C5157852</text>
<text x="118.9" y="161.5">1M</text>
<text x="118.9" y="158.3">R8</text>
<text x="506.9" y="158">10</text>
<text x="322.4" y="166.7">MSP430G2553IN20</text>
<text x="322.4" y="163.7">U4</text>
<text x="533.8" y="171.4">Beep</text>
<text x="533.8" y="168.2">SG2</text>
<text x="118.9" y="179.1">4.7k</text>
<text x="118.9" y="176">R7</text>
<text x="133.7" y="183.1">R9</text>
<text x="203.6" y="184.8">R1</text>
<text x="133.1" y="186.6">330</text>
<text x="203.6" y="188">47k</text>
<text x="523.5" y="190.1">J13</text>
<text x="119.7" y="196.9">22u</text>
<text x="119.7" y="193.7">C19</text>
<text x="182.1" y="195.4">J5</text>
<text x="71.1" y="202.5">C20</text>
<text x="182.1" y="198.5">JTAG</text>
<text x="398.4" y="199">X1</text>
<text x="413.2" y="199">32.768 kHz</text>
<text x="490.2" y="200.8">U5</text>
<text x="71.3" y="206">.1u</text>
<text x="398.3" y="204.3">C17</text>
<text x="408.9" y="204.3">C18</text>
<text x="482.9" y="204.3">ULN2803AN</text>
<text x="398.9" y="211.3">22pf 22pf</text>
<text x="68.4" y="226.8">D2</text>
<text x="264.2" y="222.4">1u</text>
<text x="269.5" y="223.7">C8</text>
<text x="68.4" y="229.9">1N4001</text>
<text x="425.1" y="237.8">J10</text>
<text x="535.6" y="236.4" transform="rotate(-90 535.6 236.4)">open collector</text>
<text x="170.4" y="250">KEY1</text>
<text x="204.6" y="251.8">C6</text>
<text x="169.1" y="255.3">RESET</text>
<text x="204.6" y="255">1n</text>
<text x="422.7" y="255.3" transform="rotate(-90 422.7 255.3)">Jumpers</text>
<text x="56.4" y="287.2">J2</text>
<text x="269.9" y="287.2">C9</text>
<text x="284" y="287.2">C10</text>
<text x="298.1" y="287.2">C11</text>
<text x="312.2" y="287.2">C12</text>
<text x="326.3" y="287.2">C13</text>
<text x="340.4" y="287.2">C14</text>
<text x="354.5" y="287.2">C15</text>
<text x="368.7" y="287.2">C16</text>
<text x="103.1" y="292.5">Contrast</text>
<text x="229.3" y="290.7">J6</text>
<text x="269.9" y="290.4">100pf</text>
<text x="284" y="290.4">100pf</text>
<text x="298.1" y="290.4">100pf</text>
<text x="312.2" y="290.4">100pf</text>
<text x="326.3" y="290.4">100pf</text>
<text x="340.4" y="290.4">100pf</text>
<text x="354.5" y="290.4">100pf</text>
<text x="368.7" y="290.4">100pf</text>
<text x="106.2" y="297.7">RP1</text>
<text x="218.4" y="296">Led on/off</text>
<text x="171.8" y="313.3">J4</text>
<text x="233.5" y="316.7">1k</text>
<text x="233.5" y="313.5">R2</text>
<text x="244.1" y="316.7">1k</text>
<text x="244.1" y="313.5">R3</text>
<text x="73.7" y="322.2">U1</text>
<text x="154" y="320.7">on for single 3.3v reg</text>
<text x="64.3" y="326">ICL7660ACPAZ</text>
<text x="216.4" y="327.7">LED1</text>
<text x="248.4" y="327.7">LED2</text>
<text x="215.6" y="331.2">blue</text>
<text x="248.4" y="330.8">red</text>
<text x="27.9" y="338.3">C1</text>
<text x="27.2" y="343.6">10u</text>
<text x="98.5" y="353.9">10u</text>
<text x="98.5" y="350.7">C4</text>
<text x="55.4" y="390.8">1k</text>
</g>
<g font-size="3.2">
<text x="175.8" y="33.4">1</text>
<text x="181" y="34.9">IN</text>
<text x="193.2" y="34.9">OUT</text>
<text x="203.2" y="33.4">3</text>
<text x="23.1" y="47.6">4</text>
<text x="190.1" y="45" transform="rotate(-90 190.1 45)">2</text>
<text x="23.1" y="51.1">3</text>
<text x="23.1" y="57.4">1</text>
<text x="23.1" y="54.6">2</text>
<text x="415.9" y="71.3" transform="rotate(-90 415.9 71.3)">GND</text>
<text x="414.2" y="74.8" transform="rotate(-90 414.2 74.8)">1</text>
<text x="465.3" y="76.6" transform="rotate(-90 465.3 76.6)">7</text>
<text x="467.1" y="73.1" transform="rotate(-90 467.1 73.1)">GND</text>
<text x="468.8" y="76.6" transform="rotate(-90 468.8 76.6)">8</text>
<text x="470.6" y="73.1" transform="rotate(-90 470.6 73.1)">MISO</text>
<text x="521.8" y="76.6" transform="rotate(-90 521.8 76.6)">7</text>
<text x="523.5" y="73.1" transform="rotate(-90 523.5 73.1)">GND</text>
<text x="525.3" y="76.6" transform="rotate(-90 525.3 76.6)">8</text>
<text x="527" y="73.1" transform="rotate(-90 527 73.1)">MISO</text>
<text x="336.5" y="87.2" transform="rotate(-90 336.5 87.2)">GND-pot</text>
<text x="340.1" y="87.2" transform="rotate(-90 340.1 87.2)">+5V-pot</text>
<text x="350.7" y="87.2" transform="rotate(-90 350.7 87.2)">R/W-GND</text>
<text x="357.7" y="87.2" transform="rotate(-90 357.7 87.2)">DB0-GND</text>
<text x="361.2" y="87.2" transform="rotate(-90 361.2 87.2)">DB1-GND</text>
<text x="364.8" y="87.2" transform="rotate(-90 364.8 87.2)">DB2-GND</text>
<text x="368.3" y="87.2" transform="rotate(-90 368.3 87.2)">DB3-GND</text>
<text x="389.5" y="87.2" transform="rotate(-90 389.5 87.2)">BL-GND</text>
<text x="334.8" y="90.7" transform="rotate(-90 334.8 90.7)">1</text>
<text x="338.3" y="90.7" transform="rotate(-90 338.3 90.7)">2</text>
<text x="348.9" y="90.7" transform="rotate(-90 348.9 90.7)">5</text>
<text x="356" y="90.7" transform="rotate(-90 356 90.7)">7</text>
<text x="359.5" y="90.7" transform="rotate(-90 359.5 90.7)">8</text>
<text x="363" y="90.7" transform="rotate(-90 363 90.7)">9</text>
<text x="366.5" y="92.7" transform="rotate(-90 366.5 92.7)">10</text>
<text x="387.7" y="92.7" transform="rotate(-90 387.7 92.7)">16</text>
<text x="182.8" y="100.5">1</text>
<text x="188" y="101.9">IN</text>
<text x="200.3" y="101.9">OUT</text>
<text x="210.3" y="100.5">3</text>
<text x="197.2" y="112" transform="rotate(-90 197.2 112)">2</text>
<text x="283.3" y="111.7" transform="rotate(-90 283.3 111.7)">2</text>
<text x="286.8" y="111.7" transform="rotate(-90 286.8 111.7)">4</text>
<text x="283.3" y="120.2" transform="rotate(-90 283.3 120.2)">1</text>
<text x="286.8" y="120.2" transform="rotate(-90 286.8 120.2)">3</text>
<text x="61.3" y="162.2">1</text>
<text x="64.8" y="164">GND</text>
<text x="525.2" y="199.2">1</text>
<text x="525.2" y="202.8">2</text>
<text x="181.4" y="204.2">3</text>
<text x="181.4" y="207.7">2</text>
<text x="525.2" y="206.3">3</text>
<text x="525.2" y="209.8">4</text>
<text x="181.4" y="211.2">1</text>
<text x="378" y="214.8">DVSS</text>
<text x="390.2" y="213.4">20</text>
<text x="525.2" y="213.4">5</text>
<text x="525.2" y="216.9">6</text>
<text x="525.2" y="220.4">7</text>
<text x="525.2" y="223.9">8</text>
<text x="525.2" y="227.5">9</text>
<text x="525.2" y="231">10</text>
<text x="525.2" y="234.5">11</text>
<text x="525.2" y="238.1">12</text>
<text x="184.9" y="245.8" transform="rotate(-90 184.9 245.8)">4</text>
<text x="188.4" y="245.8" transform="rotate(-90 188.4 245.8)">3</text>
<text x="415.2" y="244.8">1</text>
<text x="425.9" y="244.8">2</text>
<text x="525.2" y="241.6">13</text>
<text x="525.2" y="245.1">14</text>
<text x="415.2" y="248.3">3</text>
<text x="415.2" y="251.8">5</text>
<text x="425.9" y="248.3">4</text>
<text x="425.9" y="251.8">6</text>
<text x="525.2" y="248.6">15</text>
<text x="184.9" y="257.7" transform="rotate(-90 184.9 257.7)">2</text>
<text x="188.4" y="257.7" transform="rotate(-90 188.4 257.7)">1</text>
<text x="415.2" y="255.3">7</text>
<text x="425.9" y="255.3">8</text>
<text x="525.2" y="252.2">16</text>
<text x="525.2" y="255.7">17</text>
<text x="415.2" y="258.9">9</text>
<text x="415.2" y="262.4">11</text>
<text x="423.9" y="258.9">10</text>
<text x="423.9" y="262.4">12</text>
<text x="525.2" y="259.2">18</text>
<text x="525.2" y="262.7">19</text>
<text x="415.2" y="265.9">13</text>
<text x="415.2" y="269.5">15</text>
<text x="423.9" y="265.9">14</text>
<text x="423.9" y="269.5">16</text>
<text x="525.2" y="266.3">20</text>
<text x="415.2" y="273">17</text>
<text x="423.9" y="273">18</text>
<text x="415.2" y="276.5">19</text>
<text x="423.9" y="276.5">20</text>
<text x="239.2" y="286.3" transform="rotate(-90 239.2 286.3)">3</text>
<text x="242.7" y="286.3" transform="rotate(-90 242.7 286.3)">1</text>
<text x="59" y="297.7">1</text>
<text x="59" y="294.1">2</text>
<text x="239.2" y="294.9" transform="rotate(-90 239.2 294.9)">4</text>
<text x="242.7" y="294.9" transform="rotate(-90 242.7 294.9)">2</text>
<text x="165.1" y="313.4" transform="rotate(-90 165.1 313.4)">2</text>
<text x="168.6" y="313.4" transform="rotate(-90 168.6 313.4)">1</text>
<text x="61.3" y="336.8">3</text>
<text x="64.8" y="338.6">GND</text>
</g>
<g font-size="3.2" fill="#00f">
<text x="351" y="56.7">opt. Software I2C</text>
<text x="509.8" y="58.5">TX</text>
<text x="523.9" y="58.5">RX</text>
<text x="419.5" y="71.3" transform="rotate(-90 419.5 71.3)">3.3</text>
<text x="423" y="71.3" transform="rotate(-90 423 71.3)">SCL</text>
<text x="426.5" y="71.3" transform="rotate(-90 426.5 71.3)">SDA</text>
<text x="530.9" y="67.3">Serial Port</text>
<text x="417.7" y="74.8" transform="rotate(-90 417.7 74.8)">2</text>
<text x="421.2" y="74.8" transform="rotate(-90 421.2 74.8)">3</text>
<text x="424.7" y="74.8" transform="rotate(-90 424.7 74.8)">4</text>
<text x="444.1" y="76.6" transform="rotate(-90 444.1 76.6)">1</text>
<text x="445.9" y="73.1" transform="rotate(-90 445.9 73.1)">CS</text>
<text x="447.7" y="76.6" transform="rotate(-90 447.7 76.6)">2</text>
<text x="449.4" y="73.1" transform="rotate(-90 449.4 73.1)">DC</text>
<text x="451.2" y="76.6" transform="rotate(-90 451.2 76.6)">3</text>
<text x="453" y="73.1" transform="rotate(-90 453 73.1)">RES</text>
<text x="454.7" y="76.6" transform="rotate(-90 454.7 76.6)">4</text>
<text x="456.5" y="73.1" transform="rotate(-90 456.5 73.1)">SDA</text>
<text x="458.3" y="76.6" transform="rotate(-90 458.3 76.6)">5</text>
<text x="460" y="73.1" transform="rotate(-90 460 73.1)">SCLK</text>
<text x="461.8" y="76.6" transform="rotate(-90 461.8 76.6)">6</text>
<text x="463.5" y="73.1" transform="rotate(-90 463.5 73.1)">3.3V</text>
<text x="500.6" y="76.6" transform="rotate(-90 500.6 76.6)">1</text>
<text x="502.4" y="73.1" transform="rotate(-90 502.4 73.1)">CS</text>
<text x="504.1" y="76.6" transform="rotate(-90 504.1 76.6)">2</text>
<text x="505.9" y="73.1" transform="rotate(-90 505.9 73.1)">DC</text>
<text x="507.6" y="76.6" transform="rotate(-90 507.6 76.6)">3</text>
<text x="509.4" y="73.1" transform="rotate(-90 509.4 73.1)">RES</text>
<text x="511.2" y="76.6" transform="rotate(-90 511.2 76.6)">4</text>
<text x="512.9" y="73.1" transform="rotate(-90 512.9 73.1)">SDA</text>
<text x="514.7" y="76.6" transform="rotate(-90 514.7 76.6)">5</text>
<text x="516.5" y="73.1" transform="rotate(-90 516.5 73.1)">SCLK</text>
<text x="518.2" y="76.6" transform="rotate(-90 518.2 76.6)">6</text>
<text x="520" y="73.1" transform="rotate(-90 520 73.1)">3.3V</text>
<text x="343.6" y="87.2" transform="rotate(-90 343.6 87.2)">Contrast-wiper</text>
<text x="347.1" y="87.2" transform="rotate(-90 347.1 87.2)">RS</text>
<text x="354.2" y="87.2" transform="rotate(-90 354.2 87.2)">EN</text>
<text x="371.8" y="87.2" transform="rotate(-90 371.8 87.2)">DB4</text>
<text x="375.4" y="87.2" transform="rotate(-90 375.4 87.2)">DB5</text>
<text x="378.9" y="87.2" transform="rotate(-90 378.9 87.2)">DB6</text>
<text x="382.4" y="87.2" transform="rotate(-90 382.4 87.2)">DB7</text>
<text x="385.9" y="87.2" transform="rotate(-90 385.9 87.2)">BL+5V</text>
<text x="178.2" y="92">optional LCD Reg</text>
<text x="341.8" y="90.7" transform="rotate(-90 341.8 90.7)">3</text>
<text x="345.4" y="90.7" transform="rotate(-90 345.4 90.7)">4</text>
<text x="352.4" y="90.7" transform="rotate(-90 352.4 90.7)">6</text>
<text x="370.1" y="92.7" transform="rotate(-90 370.1 92.7)">11</text>
<text x="373.6" y="92.7" transform="rotate(-90 373.6 92.7)">12</text>
<text x="377.1" y="92.7" transform="rotate(-90 377.1 92.7)">13</text>
<text x="380.6" y="92.7" transform="rotate(-90 380.6 92.7)">14</text>
<text x="384.2" y="92.7" transform="rotate(-90 384.2 92.7)">15</text>
<text x="61.3" y="165.7">2</text>
<text x="64.8" y="167.5">RTIG</text>
<text x="88" y="167.5">DIS</text>
<text x="95.4" y="165.7">7</text>
<text x="61.3" y="172.8">4</text>
<text x="61.3" y="169.3">3</text>
<text x="64.8" y="171">OUT</text>
<text x="82.5" y="171">CONTH</text>
<text x="95.4" y="169.3">6</text>
<text x="95.4" y="172.8">5</text>
<text x="256.9" y="171">2</text>
<text x="262.1" y="172.4">P1.0/TA0CLK/ACLK/A0/CA0</text>
<text x="369.1" y="172.4">P2.0/TA1.0</text>
<text x="390.2" y="171">8</text>
<text x="64.8" y="174.6">R</text>
<text x="78.9" y="174.6">CONTRIG</text>
<text x="256.9" y="174.6">3</text>
<text x="256.9" y="178.1">4</text>
<text x="262.1" y="176">P1.1/TA0.0/ A1/CA1</text>
<text x="262.1" y="179.5">P1.2/TA0.1/ A2/CA2</text>
<text x="369.1" y="176">P2.1/TA1.1</text>
<text x="369.1" y="179.5">P2.2/TA1.1</text>
<text x="390.2" y="174.6">9</text>
<text x="390.2" y="178.1">10</text>
<text x="256.9" y="181.6">5</text>
<text x="256.9" y="185.1">6</text>
<text x="262.1" y="183">P1.3/ADC10CLK/CAOUT/VREF-/VEREF-/A3/CA3</text>
<text x="369.1" y="183">P2.3/TA1.0</text>
<text x="390.2" y="181.6">11</text>
<text x="390.2" y="185.1">12</text>
<text x="256.9" y="188.7">7</text>
<text x="262.1" y="186.5">P1.4/SMCLK/UCB0STE/UCA0CLK/VREF+/VEREF+/A4/CA4/TCK</text>
<text x="262.1" y="190.1">P1.5/TA0.0/ A5/CA5/TMS</text>
<text x="369.1" y="186.5">P2.4/TA1.2</text>
<text x="369.1" y="190.1">P2.5/TA1.2</text>
<text x="390.2" y="188.7">13</text>
<text x="254.9" y="192.2">14</text>
<text x="254.9" y="195.7">15</text>
<text x="262.1" y="193.6">P1.6/TA0.1/ CA6/TDI/TCLK</text>
<text x="262.1" y="197.1">P1.7/CAOUT /A7/CA7/TDO/TDI</text>
<text x="361.8" y="193.6">P2.6/XIN/TA0.1</text>
<text x="369.5" y="197.1">P2.7/XOUT</text>
<text x="390.2" y="195.7">18</text>
<text x="390.2" y="192.2">19</text>
<text x="254.9" y="202.8">16</text>
<text x="254.9" y="206.3">17</text>
<text x="262.1" y="204.2">RST/NMI/SBWTDIO</text>
<text x="262.1" y="207.7">TEST/SBWTCK</text>
<text x="481.1" y="208.1">1</text>
<text x="484.6" y="209.8">1B</text>
<text x="495.4" y="209.8">1C</text>
<text x="501.1" y="208.1">18</text>
<text x="481.1" y="211.6">2</text>
<text x="481.1" y="215.1">3</text>
<text x="484.6" y="213.4">2B</text>
<text x="495.4" y="213.4">2C</text>
<text x="501.1" y="215.1">16</text>
<text x="501.1" y="211.6">17</text>
<text x="481.1" y="218.7">4</text>
<text x="484.6" y="216.9">3B</text>
<text x="484.6" y="220.4">4B</text>
<text x="495.4" y="220.4">4C</text>
<text x="495.4" y="216.9">3C</text>
<text x="501.1" y="218.7">15</text>
<text x="481.1" y="222.2">5</text>
<text x="481.1" y="225.7">6</text>
<text x="484.6" y="223.9">5B</text>
<text x="484.6" y="227.5">6B</text>
<text x="495.4" y="227.5">6C</text>
<text x="495.4" y="223.9">5C</text>
<text x="501.1" y="225.7">13</text>
<text x="501.1" y="222.2">14</text>
<text x="481.1" y="229.2">7</text>
<text x="481.1" y="232.8">8</text>
<text x="484.6" y="231">7B</text>
<text x="495.4" y="231">7C</text>
<text x="501.1" y="232.8">11</text>
<text x="501.1" y="229.2">12</text>
<text x="481.1" y="236.3">9</text>
<text x="484.6" y="234.5">8B</text>
<text x="484.6" y="238.1">E</text>
<text x="492.3" y="238.1">COM</text>
<text x="495.4" y="234.5">8C</text>
<text x="501.1" y="236.3">10</text>
<text x="498.7" y="248.2">BL-GND</text>
<text x="498.9" y="252">WDReset</text>
<text x="284" y="303.7">opt. caps when lines used as A/D inputs</text>
<text x="44.1" y="324.8">MAX1044</text>
<text x="61.3" y="329.8">1</text>
<text x="61.4" y="324.8">or</text>
<text x="61.3" y="333.3">2</text>
<text x="64.8" y="331.5">NC</text>
<text x="64.8" y="335.1">CAP+</text>
<text x="80" y="335.1">OSC</text>
<text x="88.4" y="333.3">7</text>
<text x="61.3" y="340.4">4</text>
<text x="83" y="338.6">LV</text>
<text x="88.4" y="340.4">5</text>
<text x="88.4" y="336.8">6</text>
<text x="64.8" y="342.1">CAP-</text>
<text x="77.9" y="342.1">VOUT</text>
</g>
<g font-size="3.2" fill="#f00">
<text x="87.3" y="164">VCC</text>
<text x="95.4" y="162.2">8</text>
<text x="256.9" y="213.4">1</text>
<text x="262.1" y="214.8">DVCC</text>
<text x="88.4" y="329.8">8</text>
<text x="82.1" y="331.5">V+</text>
</g>
<g font-size="2.5" fill="#00f">
<text x="54.7" y="51.4">TVS/ESD Diode</text>
<text x="351" y="60.3">SCL</text>
<text x="368.7" y="60.3">SDA</text>
<text x="54.7" y="215.5">upperbound.com/projects/555-watchdog-timer</text>
<text x="54.7" y="217.9">https://github.com/upperboundcom/watchdog_timer_demo</text>
</g>
</svg>
